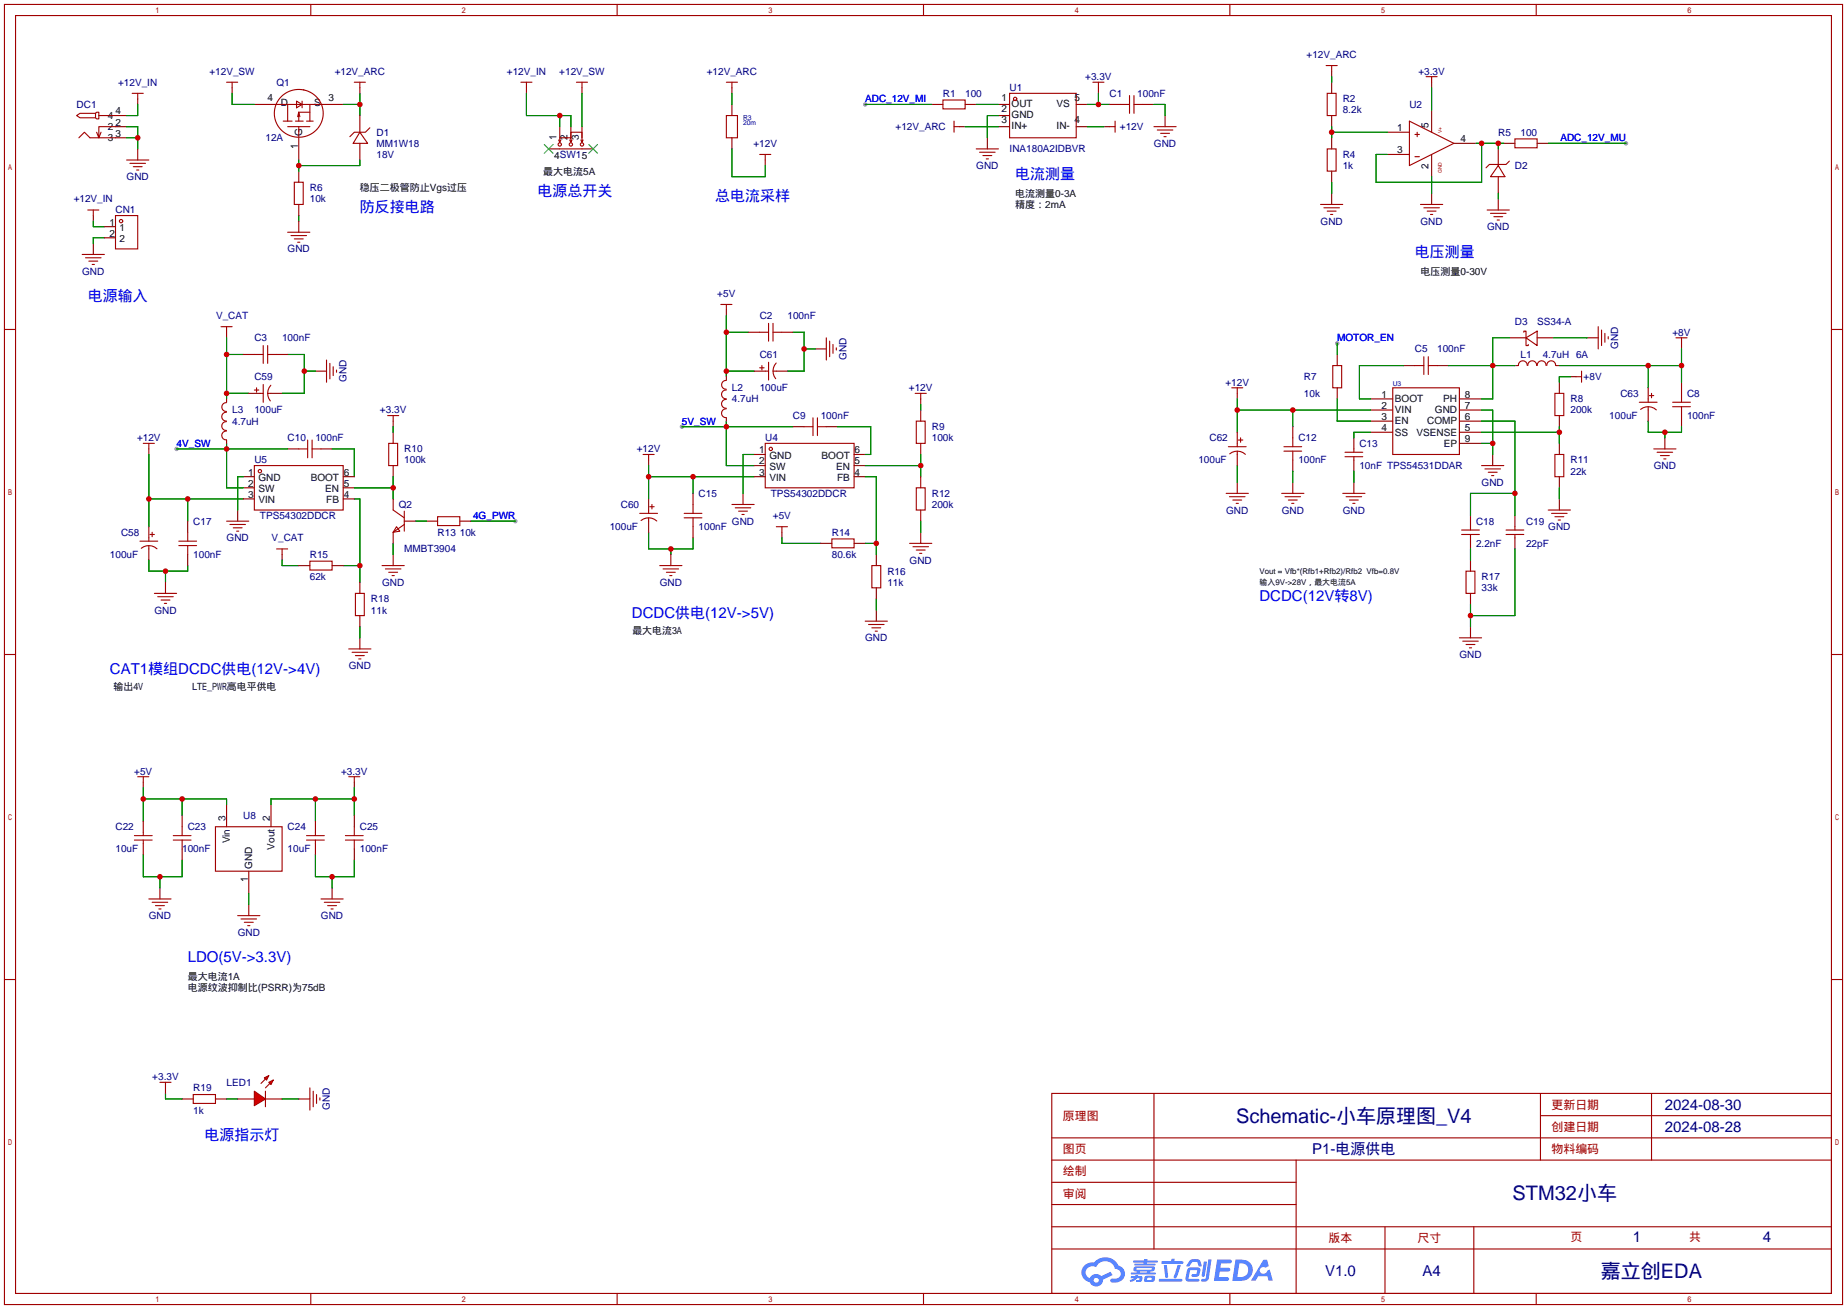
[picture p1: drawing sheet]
<svg xmlns="http://www.w3.org/2000/svg" width="422mm" height="299mm" viewBox="0 0 422 299" stroke-linecap="round" stroke-linejoin="round" font-family="sans-serif">
<g fill="#999">
<circle cx="117.9" cy="119.1" r=".51"/>
<circle cx="156" cy="97.5" r=".51"/>
<circle cx="197.9" cy="23.9" r=".51"/>
<circle cx="371.9" cy="32.8" r=".51"/>
<circle cx="40.4" cy="102.6" r=".51"/>
<circle cx="305.8" cy="78.5" r=".51"/>
</g>
<g fill="none" stroke="#a10000" stroke-width=".25">
<path d="M1 1h420.4v297.2h-420.4zM3.6 3.6h415.2v292.1h-415.2zM71.1 1v2.6M141.1 1v2.6M211.2 1v2.6M281.3 1v2.6M351.3 1v2.6M1 75.3h2.6M418.8 75.3h2.6M1 149.6h2.6M418.8 149.6h2.6M1 223.9h2.6"/>
<path d="M418.8 223.9h2.6M240.5 249.9h178.3v45.8h-178.3zM263.9 249.9v35.6M352.3 249.9v15.3M352.3 255h66.5M377.7 249.9v15.3M240.5 270.3h55.9M240.5 265.2h178.3M240.5 275.3h55.9M240.5 260.1h178.3M296.4 265.2v30.5M71.1 295.7v2.5"/>
<path d="M141.1 295.7v2.5M211.2 295.7v2.5M240.5 285.5h178.3M240.5 280.4h178.3M281.3 295.7v2.5M316.7 280.4v15.3M337.1 280.4v15.3M351.3 295.7v2.5"/>
</g>
<g fill="#5487ff">
<path d="M278.4 287.9h2.6a.48 .48 0 0 1 .7 .4 .48 .48 0 0 1-.7 .5h-1.8l-.1 1h1.9a.43 .43 0 0 1 .4 .5 .43 .43 0 0 1-.5 .3h-1.9l-.2 1.3h1.6a.45 .45 0 0 1 .6 .2 .45 .45 0 0 1-.1 .6l-3.3 .1z"/>
<path d="M288.9 288h.9l.4 1.4-.8 .4a.84 .84 0 0 0-1.2 .2 .84 .84 0 0 0 .3 1.2 .84 .84 0 0 0 1.2-.4l.1-.3 .6-.3 .7 2.5h-1l-.3-1h-2l-.6 1h-1.1z"/>
<path d="M275.3 288.4h.7l-.5 3.2a.36 .36 0 0 1-.3 .3 .36 .36 0 0 1-.4-.4z"/>
<path d="M276.4 287.9h.7l-.6 4.3a1.13 1.13 0 0 1-1.8 .6l.2-.4 .7-.1 .2-.2z"/>
<path d="M272.1 288.2l.6-.4h1a.77 .77 0 0 1 .8 .6l.3 .9-.1 .2h-.6l-.2-.9-.3-.1h-.9l-.7 1-.7-.1z"/>
<path d="M271.6 290l.6-.3h1.7a.81 .81 0 0 1 .6 .5 .81 .81 0 0 1-.1 .9 .81 .81 0 0 1-.9 .8h-.7a.32 .32 0 0 1-.3-.4 .32 .32 0 0 1 .4-.3h.7l.2-.9-1.6 .1-.4 1.9h2.2a.32 .32 0 0 1 .3 .4 .32 .32 0 0 1-.4 .3l-2.2-.1-.5-.3-.1-.5z"/>
<path d="M265.1 292.3h5a.33 .33 0 0 1 .3 .4 .33 .33 0 0 1-.4 .3h-4.8l-.2-.2z"/>
<path d="M269.3 289.1h.8l-.7 2a.98 .98 0 0 1-.7 1.1l-.3-.3z"/>
<path d="M266.2 289.2h.7l.3 2.6a.34 .34 0 0 1-.3 .3 .34 .34 0 0 1-.4-.2z"/>
<path d="M265.7 288.3h2.1l.3-.6h.5l-.1 .6h1.8a.32 .32 0 0 1 .4 .3 .32 .32 0 0 1-.4 .3h-4.5l-.2-.1z"/>
<path d="M258.7 291.7h.9l.1-.2h.6v.2h.8l.2 .2-.2 .9-1.3 .2v-.4h.7l.1-.4a.68 .68 0 0 0-1 .4l-1.1 .4-.2-.4 1-.4h-.7z"/>
<path d="M259.2 288.1h2.4l.1-.3h.7v.3h2.1l.3 .3-.3 .2h-2.2v.3h1.8l.2 .2-.2 .2h-4.6v-.4h2v-.3h-2.2l-.2-.1z"/>
<path d="M282.6 287.9l-.8 4.9h1.7a2.5 2.5 0 0 0 3-2.5 2.5 2.5 0 0 0-3.1-2.4zM283.4 288.8a1.65 1.65 0 0 1 2.1 1.6 1.65 1.65 0 0 1-2.2 1.5h-.3z"/>
<path d="M259.4 289.7l-.2 .7 .7 .2 .1 .3h-1.3l.1 .4h5.3l.3-.2-.2-.2h-1.2l.2-.3a.7 .7 0 0 0 .8-.2 .7 .7 0 0 0 0-.9h-4.2zM260 289.9l3.4 .1-.2 .2h-3.2zM260.7 290.6h1.7l-.2 .3h-1.4z"/>
<path d="M261.8 291.8a1.05 1.05 0 0 0 0 1.2 2.91 2.91 0 0 0 2.2-.2 .98 .98 0 0 0 0-1.2h-1.7zM262.4 292.1l.9-.1 .1 .4-.3 .2h-.8z"/>
<path d="M248.1 289.2a2.23 2.23 0 0 0-.7 2.3 2.23 2.23 0 0 0 1.8 1.6 1.58 1.58 0 0 0 1.8 .9 1.58 1.58 0 0 0 1.3-1.5l2.2-1-.5-.8-2.1 1a1.65 1.65 0 0 0-2.7 .5 1.47 1.47 0 0 1-.7-2.1 1.47 1.47 0 0 1 2.2-.4 2.3 2.3 0 0 1 2.3-1.4 2.3 2.3 0 0 1 2 1.8 1.12 1.12 0 0 1 1.3 1 1.12 1.12 0 0 1-1.1 1.2h-.7a.45 .45 0 0 0-.6 .3 .45 .45 0 0 0 .4 .6 2.21 2.21 0 0 0 2.3-.6 2.21 2.21 0 0 0 .5-2.3 2.13 2.13 0 0 0-1.3-1 3.3 3.3 0 0 0-5.6-.7l-1.1 .1zM250.1 292.7a.6 .6 0 0 1 1.2 0 .6 .6 0 0 1-1.2 0z"/>
</g>
<g fill="none" stroke="#870000" stroke-width=".25">
<path d="M304.5 16.3v1.2M304.5 18.8v2.5M327.4 18.8v1.3M26.4 31.5h2.6M26.4 26.4h2.6M26.4 29h2.6M31.5 22.6v1.3M31.5 34v2.6M53.1 20.1v1.2M58.2 23.9h5M68.3 31.5v5.1M68.3 39.1v2.6"/>
<path d="M73.4 23.9h5.1M82.3 20.1v1.2M82.3 26.4v3.8M82.3 32.8v3.8M120.4 20.1v1.2M125.5 34h2.5M128 29v2.5M130.6 29v2.5M133.1 34h2.5M133.1 20.1v1.2M133.1 29v2.5M167.4 20.1v1.2"/>
<path d="M167.4 23.9v2.5M167.4 31.5v2.5M175 36.6v1.2M213.1 23.9h2.5M219.5 29h1.2M220.7 23.9h2.6M225.8 31.5v2.5M228.3 26.4h2.6M228.3 29h2.6M228.3 23.9h2.6M246.1 29h2.6M246.1 23.9h2.6"/>
<path d="M251.2 20.1v1.2M252.5 29h1.2M253.7 23.9h2.6M261.4 23.9h2.5M266.4 26.4v2.6M304.5 26.4v2.6M304.5 31.5v2.5M304.5 39.1v2.6M317.2 30.2h5.1M317.2 35.3h5.1M327.4 25.1v5.1M327.4 35.3v5.1"/>
<path d="M332.5 32.8h5.1M342.6 34v3.8M343.9 32.8h2.6M351.5 32.8h2.6M68.3 46.7v2.6M68.3 50.5v2.6M304.5 44.2v2.5M327.4 44.2v2.5M342.6 40.4v3.8M342.6 45.5v2.5M51.8 75.9v1.3M166.1 70.9v1.2"/>
<path d="M186.4 79.8h2.6M72.1 84.8h2.6M89.9 96.3v1.2M89.9 98.8v2.5M181.4 97.5h2.5M189 97.5h2.5M210.6 91.2v1.3M210.6 93.7v2.6M34 102.6v1.3M54.4 116.6v2.5M55.6 109h2.6M55.6 111.5h2.6"/>
<path d="M55.6 114h2.6M65.8 102.6h2.5M73.4 102.6h2.5M78.5 109h2.5M78.5 111.5h2.5M78.5 114h2.5M89.9 106.4v2.6M97.5 119.1h2.6M105.2 119.1h2.5M148.3 105.2v1.2M169.9 112.8v2.5M210.6 101.3v2.6"/>
<path d="M37.8 133.1v2.5M64.5 126.7v1.3M68.3 129.3h2.6M75.9 129.3h2.6M82.3 133.1v2.5M89.9 126.7v2.6M153.4 126.7v2.6M178.8 121.7v1.2M187.7 124.2h2.5M195.3 124.2h2.6M200.4 126.7v2.6M200.4 134.4v2.5"/>
<path d="M200.4 139.4v2.6M82.3 140.7v2.6M82.3 145.8v2.5M32.8 178.8v1.3M81 178.8v1.3M32.8 187.7v2.5M32.8 192.8v2.5M41.7 186.4v2.6M41.7 194.1v2.5M51.8 183.9v5.1M56.9 199.1v5.1M62 183.9v5.1"/>
<path d="M72.1 187.7v2.5M72.1 192.8v2.5M81 186.4v2.6M81 194.1v2.5M36.6 202.9v2.6M56.9 206.8v2.5M75.9 202.9v2.6M37.8 248.7v1.2M54.4 251.2h3.8M60.7 251.2h3.8"/>
</g>
<g fill="none" stroke="#a10000" stroke-width=".25">
<path d="M51.8 18.8h2.6M53.1 18.8v1.3M81 18.8h2.6M82.3 18.8v1.3M119.1 18.8h2.6M120.4 18.8v1.3M131.8 18.8h2.6M133.1 18.8v1.3M166.1 18.8h2.6M167.4 18.8v1.3M249.9 18.8h2.6M251.2 18.8v1.3"/>
<path d="M303.3 15h2.5M304.5 15v1.3M326.1 17.5h2.6M327.4 17.5v1.3M17.5 26.4l.8-.5h3.5v1h-3.5zM18 31.5l1.3-1.3 1.3 1.3h5.8M21.8 25.9l.3-.2h.5v1.5h-.5l-.3-.3M22.6 26.4h3.8M23.1 30.2l-.5 1.3M26.4 29h-3.8v2.5l-.5-1.3M29 36.6h5M29.7 37.3h3.6"/>
<path d="M30.2 21.3h2.6M30.5 38.1h2M31.2 38.9h.5M31.5 21.3v1.3M63.2 23.9h10.2M64.8 27.7h2M65.8 29h5.1M65.8 23.9v3.8M67.6 27.7h1.7M67.8 23.1l1.3 .8-1.3 .7zM68.1 26.7l.2-1v2M68.3 29v2.2"/>
<path d="M69.1 23.1v1.5M69.5 20.6a5.5 5.5 0 0 0-6.4 7.1 5.5 5.5 0 0 0 9.4 1.9 5.4 5.4 0 0 0-3-9M70.1 27.7h1.5M70.9 23.9v3.8M70.9 25.7h-2.6l.3 1M82.3 30.2l1.8 2.6h-3.3zM84.6 29.2l-1 1h-2.6l-1 1M127.8 32l.2 .5M128 34h5.1M128.3 32l-.3 .5M130.3 32l.3 .5M130.6 31.5v-1.3h2.5v2.3l.2-.5"/>
<path d="M130.8 32l-.2 .5v-1h-2.6v1M132.8 32l.3 .5M166.1 26.4h2.6v5.1h-2.6zM173.7 35.3h2.6M175 35.3v1.3M215.6 22.9h5.1v2h-5.1zM218.2 29h1.3M218.2 27.7v2.5M223.3 34h5M224 34.8h3.6M224.8 35.6h2M225.6 36.3h.5"/>
<path d="M230.9 21.3h15.2v10.2h-15.2zM253.7 29h1.3M255 27.7v2.5M256.3 23.9h2M258.3 21.8v4.1M259.3 23.9h2.1M259.3 21.8v4.1M263.9 29h5.1M264.7 29.7h3.5M265.4 30.5h2.1M266.2 31.2h.5M303.5 34h2.1v5.1h-2.1z"/>
<path d="M303.5 21.3h2.1v5.1h-2.1zM322.3 27.7l10.2 5.1-10.2 5zM323.6 30.7h1M323.6 35.8h1M324.1 30.2v1M342.6 37.8l1.6 2.6h-3.3zM345.2 36.8l-.8 .8h-3.8l-.7 .8M346.5 31.8h5v2h-5zM65.8 53.1h5.1M66.5 53.8h3.6M67.3 41.7h2v5h-2zM67.3 54.6h2"/>
<path d="M68.1 55.4h.5M302 46.7h5.1M302.8 47.5h3.5M303.5 48.3h2.1M304.3 49h.5M324.9 46.7h5M325.6 47.5h3.6M326.4 48.3h2M327.2 49h.5M340.1 48h5.1M340.9 48.8h3.5M341.6 49.5h2.1"/>
<path d="M342.4 50.3h.5M50.5 74.7h2.6M51.8 74.7v1.2M164.8 69.6h2.6M166.1 69.6v1.3M189 77.2v5.1M189.7 78v3.5M190.5 78.7v2.1M191.3 79.5v.5M74.7 82.3v5.1M75.4 83.1v3.5M76.2 83.8v2.1"/>
<path d="M77 84.6v.5M88.6 95h2.6M89.9 95v1.3M183.9 97.5h2M185.9 95.5v4.1M186.9 97.5h2.1M186.9 95.5v4.1M209.3 89.9h2.5M209.5 96.3h2.1v5h-2.1zM210.6 89.9v1.3M32.8 101.3h2.5M34 101.3v1.3"/>
<path d="M51.8 119.1h5.1M52.6 119.9h3.5M58.2 106.4h20.3v10.2h-20.3zM68.3 102.6h2.1M70.4 100.6v4M71.4 102.6h2M71.4 100.6v4M88.9 101.3h2v5.1h-2zM100.1 118.1h5.1v2h-5.1zM147.1 103.9h2.5M148.3 103.9v1.3M167.4 115.3h5.1"/>
<path d="M168.1 116.1h3.6M168.9 116.8h2M169.7 117.6h.5M35.3 135.6h5.1M36.1 136.4h3.5M36.8 137.2h2.1M37.6 137.9h.5M53.3 120.6h2.1M54.1 121.4h.5M63.2 125.5h2.6M64.5 125.5v1.2M70.9 128.3h5v2h-5z"/>
<path d="M81.3 135.6h2v5.1h-2zM87.4 129.3h5.1M88.1 130h3.6M88.9 130.8h2M89.7 131.6h.5M150.9 129.3h5.1M151.6 130h3.6M152.4 130.8h2M153.2 131.6h.5M177.5 120.4h2.6M178.8 120.4v1.3M190.2 123.2h5.1v2h-5.1z"/>
<path d="M199.4 129.3h2v5.1h-2zM79.8 148.3h5M80.5 149.1h3.6M81.3 149.9h2M82 150.6h.5M197.9 142h5M198.6 142.7h3.6M199.4 143.5h2M200.2 144.3h.5M31.5 177.5h2.5M32.8 177.5v1.3M79.8 177.5h2.5"/>
<path d="M81 177.5v1.3M30.7 192h4.1M30.7 191h4.1M32.8 190.2v.8M32.8 192v.8M39.6 192h4.1M39.6 191h4.1M41.7 189v2M41.7 192v2.1M49.3 189h15.2v10.1h-15.2zM70.1 192h4.1M70.1 191h4.1"/>
<path d="M72.1 190.2v.8M72.1 192v.8M79 192h4.1M79 191h4.1M81 189v2M81 192v2.1M34 205.5h5.1M34.8 206.2h3.6M35.6 207h2M36.3 207.8h.5M54.4 209.3h5M55.1 210.1h3.6"/>
<path d="M55.9 210.8h2M56.6 211.6h.5M73.4 205.5h5.1M74.2 206.2h3.5M74.9 207h2.1M75.7 207.8h.5M36.6 247.4h2.5M37.8 247.4v1.3M60.7 249.4v3.6"/>
<circle cx="128" cy="33" r=".38"/>
<circle cx="130.6" cy="33" r=".38"/>
<circle cx="133.1" cy="33" r=".38"/>
<circle cx="232.2" cy="22.6" r=".38"/>
<circle cx="59.4" cy="107.7" r=".38"/>
</g>
<g fill="none" stroke="#008700" stroke-width=".25">
<path d="M304.5 17.5v1.3M29 29h2.5v5M29 31.5h2.5M31.5 23.9v2.5h-2.5M53.1 21.3v2.6h5.1M68.3 36.6v2.5M78.5 23.9h3.8M82.3 21.3v5.1M82.3 36.6v1.2h-14M120.4 21.3v5.1h10.2v2.6M128 26.4v2.6M133.1 21.3v7.7"/>
<path d="M167.4 21.3v2.6M167.4 34v6.4h7.6v-2.6M197.9 23.9h15.2M220.7 29h7.6M223.3 23.9h5M228.3 26.4h-2.5v5.1M248.7 29h3.8M248.7 23.9h5M251.2 21.3v2.6M263.9 23.9h2.5v2.5M304.5 29v2.5M304.5 30.2h12.7"/>
<path d="M327.4 20.1v5M337.6 32.8h6.3M338.8 32.8v8.9h-24.1v-6.4h2.5M342.6 32.8v1.2M354.1 32.8h17.8M68.3 49.3v1.2M304.5 41.7v2.5M327.4 40.4v3.8M342.6 44.2v1.3M51.8 77.2v14M166.1 75.9h5.1M166.1 72.1v14"/>
<path d="M181.4 75.9h2.5v8.9h-3.8M183.9 79.8h2.5M51.8 81h3.8M51.8 89.9h5.1M65.8 81h3.8v8.9h-5.1M69.6 84.8h2.5M89.9 97.5v1.3M156 97.5h25.4M166.1 84.8h6.4M166.1 96.3v10.1h6.4M210.6 92.5v1.2M34 114h21.6"/>
<path d="M34 103.9v16.5M40.4 102.6h25.4M42.9 114v5.1M51.8 101.3v10.2h3.8M55.6 109h-1.2v7.6M75.9 102.6h5.1v6.4M81 114h1.3v19.1M81 111.5h8.9M89.9 109v5M95 119.1h2.5M107.7 119.1h10.2M148.3 109h24.2"/>
<path d="M148.3 106.4v7.6M158.5 109v3.8M172.5 103.9h-2.6v8.9M34 128v2.6h8.9v-1.3M37.8 130.6v2.5M64.5 128v1.3h3.8M78.5 129.3h3.8M89.9 124.2v2.5M148.3 121.7v3.8h10.2v-2.6M153.4 125.5v1.2M178.8 122.9v1.3h8.9M200.4 136.9v2.5"/>
<path d="M82.3 143.3v2.5M32.8 182.6h19v1.3M32.8 180.1v7.6M32.8 195.3v5.1h8.9v-3.8M41.7 182.6v3.8M72.1 195.3v5.1h8.9v-3.8M72.1 182.6v5.1M81 180.1v6.3M81 182.6h-19v1.3M36.6 200.4v2.5M56.9 204.2v2.6M75.9 200.4v2.5"/>
<path d="M37.8 249.9v1.3h3.9M51.8 251.2h2.6M64.5 251.2h3.8"/>
</g>
<path d="M124.5 33l2 2.1M126.5 33l-2 2.1M134.6 33l2.1 2.1M136.7 33l-2.1 2.1" fill="none" stroke="#3c3" stroke-width=".25"/>
<g fill="#f00" stroke="#a10000" stroke-width=".25">
<path d="M58.2 249.4l2.5 1.8-2.5 1.5z"/>
<path d="M60.5 246.4l1-.5-.5 1z"/>
<path d="M61.5 247.4l1-.5-.5 1z"/>
</g>
<g fill="none" stroke="#a10000" stroke-width=".25">
<path d="M18.8 58.2h5.1M19.6 58.9h3.5M20.1 48h2.5M20.3 59.7h2.1M21.3 48v1.3M26.4 49.3h5.1v7.6h-5.1zM21.1 60.5h.5M60.2 79v4.1M61.2 79v4.1M173.7 75.9h2.1M175.8 73.9v4.1M176.8 75.9h2"/>
<path d="M176.8 73.9v4.1M348.5 75.9v-.2h.5v3.3h.5v-.3M349 77.2l2.5-1.5v3.3zM365.5 74.7v5.1M366.3 75.4v3.6M367 76.2v2M367.8 77v.5M383.3 77.2h2.5M384.6 77.2v1.3M51.8 96.4a1.01 1.01 0 0 0-1.1 1 1.01 1.01 0 0 0 1.1 1M51.8 94.2a1.01 1.01 0 0 0-1.1 1 1.01 1.01 0 0 0 1.1 1M51.8 92a1.01 1.01 0 0 0-1.1 1 1.01 1.01 0 0 0 1.1 1.1"/>
<path d="M51.8 98.5a1.01 1.01 0 0 0-1.1 1 1.01 1.01 0 0 0 1.1 1.1M58.2 81h2M58.2 89.2h1M58.7 88.6v1.1M59.4 89.9h.8M60.2 87.9v4M61.2 81h2M61.2 89.9h.8M61.9 88.1a2.74 2.74 0 0 0-.1 3.5M166.1 91.3a1.01 1.01 0 0 0-1.1 1 1.01 1.01 0 0 0 1.1 1M166.1 89.1a1.01 1.01 0 0 0-1.1 1.1 1.01 1.01 0 0 0 1.1 1M166.1 87a1.01 1.01 0 0 0-1.1 1 1.01 1.01 0 0 0 1.1 1"/>
<path d="M166.1 93.5a1.01 1.01 0 0 0-1.1 1 1.01 1.01 0 0 0 1.1 1M173.7 84.1h1.1M174.2 83.6v1M175 84.8h.8M175.8 82.8v4.1M176.8 84.8h.7M177.5 83a2.74 2.74 0 0 0-.1 3.6M281.7 88.6h2.5M283 88.6v1.3M304.8 83.6h2v5h-2zM318.5 88.6h15.3v15.3h-15.3zM323.6 83.6h2"/>
<path d="M325.6 81.5v4.1M326.6 81.5v4.1M326.6 83.6h2.1M347.2 83.6a1.01 1.01 0 0 1 1.1-1.1 1.01 1.01 0 0 1 1 1.1M349.4 83.6a1.01 1.01 0 0 1 1-1.1 1.01 1.01 0 0 1 1 1.1M351.6 83.6a1.01 1.01 0 0 1 1-1.1 1.01 1.01 0 0 1 1 1.1M353.7 83.6a1.01 1.01 0 0 1 1.1-1.1 1.01 1.01 0 0 1 1 1.1M355.6 89.9h2v5.1h-2zM360.4 86.1h1.3M361.7 84.8v2.6M374.9 91.9h4.1M375.2 93.6a2.74 2.74 0 0 1 3.6 .1"/>
<path d="M376.9 91.2v.7M376.9 93v.7M377.2 90.4h1M377.7 89.9v1M382.5 91.9h4.1M382.5 93h4.1M384.6 89.9v2M384.6 93v2M89.9 116.6l2.6 1.8M92.5 119.9l-2.6 1.8M92.5 116.8v4.6M146.3 117.3h4.1"/>
<path d="M146.6 119a2.74 2.74 0 0 1 3.6 .1M148.3 116.6v.7M148.3 118.4v.7M148.6 115.8h1M149.1 115.3v1M156.5 118.4h4M156.5 117.3h4M158.5 115.3v2M158.5 118.4v2M175 101.3h20.3v10.2h-20.3zM209.5 111.5h2.1v5.1h-2.1zM280.4 112.8h5.1"/>
<path d="M280.9 102.1h4.1M281.2 113.5h3.5M281.2 103.7a2.74 2.74 0 0 1 3.6 .2M281.9 114.3h2.1M282.7 115.1h.5M283 101.3v.8M283 103.1v.8M283.2 100.6h1M283.7 100.1v1M293.1 112.8h5.1M293.6 102.1h4.1M293.6 103.1h4.1"/>
<path d="M293.9 113.5h3.5M294.6 114.3h2.1M295.4 115.1h.5M295.7 100.1v2M295.7 103.1v2.1M307.1 112.8h5.1M307.6 103.4h4.1M307.6 104.4h4.1M307.8 113.5h3.6M308.6 114.3h2M309.4 115.1h.5M309.6 102.6v.8"/>
<path d="M309.6 104.4v.8M338.8 106.4h5.1M339.6 107.2h3.6M340.4 108h2M341.1 108.7h.5M354.1 116.6h5.1M354.8 117.3h3.6M355.6 103.9h2v5.1h-2zM355.6 118.1h2M356.4 118.9h.5M378.2 102.6h5.1M379 103.4h3.5"/>
<path d="M379.7 104.1h2.1M380.5 104.9h.5M32 123.7h4.1M32.3 125.3a2.74 2.74 0 0 1 3.6 .1M34 122.9v.8M34 124.7v.8M34.3 122.2h1M34.8 121.7v1M40.9 124.7h4.1M40.9 123.7h4.1M42.9 121.7v2M42.9 124.7v2"/>
<path d="M90.7 120.4l.7 1-1.5 .3zM208 124.2h5.1M208.8 125h3.5M209.5 125.7h2.1M210.3 126.5h.5M334.3 122.2h4M334.3 121.2h4M335.3 130.6h2v5h-2zM336.3 120.4v.8M336.3 122.2v.7M344.4 122.2h4.1M344.4 121.2h4.1"/>
<path d="M346.5 120.4v.8M346.5 122.2v.7M333.8 145.8h5M334.5 146.6h3.6M335.3 147.3h2M336 148.1h.5M44.2 250.2h5.1v2h-5.1zM60.7 246.6l-1 1M61.7 247.6l-1 1.1M70.9 248.7v5M71.6 249.4v3.6M72.4 250.2v2"/>
<path d="M73.2 251v.5"/>
<circle cx="27.7" cy="50.5" r=".38"/>
<circle cx="176.3" cy="102.6" r=".38"/>
</g>
<g fill="none" stroke="#870000" stroke-width=".25">
<path d="M21.3 49.3v1.2M21.3 55.6v2.6M23.9 51.8h2.5M23.9 54.4h2.5M171.2 75.9h2.5M178.8 75.9h2.6M345.2 77.2h3.8M351.5 77.2h3.8M363 77.2h2.5M384.6 78.5v1.3M51.8 91.2v.7M55.6 81h2.6"/>
<path d="M56.9 89.9h2.5M62 89.9h2.5M63.2 81h2.6M166.1 86.1v.8M166.1 95.5v.8M172.5 84.8h2.5M177.5 84.8h2.6M283 89.9v1.3M283 98.8v2.5M295.7 97.5v2.6M305.8 81v2.6M305.8 88.6v2.6"/>
<path d="M313.4 91.2h5.1M313.4 93.7h5.1M313.4 96.3h5.1M313.4 98.8h5.1M321.1 83.6h2.5M328.7 83.6h2.5M333.8 91.2h5M333.8 93.7h5M333.8 96.3h5M333.8 98.8h5M346.5 83.6h.7M355.9 83.6h.7"/>
<path d="M356.6 87.4v2.5M356.6 95v2.5M359.2 86.1h1.2M376.9 88.6v2.6M376.9 93.7v2.6M384.6 87.4v2.5M384.6 95v2.5M42.9 119.1v2.6M51.8 100.6v.7M89.9 114v2.6M92.5 119.1h2.5M148.3 114v2.6"/>
<path d="M148.3 119.1v2.6M158.5 112.8v2.5M172.5 103.9h2.5M172.5 106.4h2.5M172.5 109h2.5M195.3 103.9h2.6M195.3 106.4h2.6M195.3 109h2.6M210.6 109v2.5M210.6 116.6v2.5M283 103.9v2.5M283 110.2v2.6"/>
<path d="M295.7 105.2v2.5M295.7 110.2v2.6M309.6 100.1v2.5M309.6 105.2v2.5M309.6 110.2v2.6M333.8 101.3h5M336.3 117.9v2.5M341.4 103.9v2.5M346.5 117.9v2.5M356.6 101.3v2.6M356.6 109v2.5M356.6 114v2.6"/>
<path d="M380.7 100.1v2.5M34 120.4v2.5M34 125.5v2.5M42.9 126.7v2.6M89.9 121.7v2.5M158.5 120.4v2.5M210.6 121.7v2.5M336.3 122.9v2.6M336.3 128v2.6M336.3 135.6v2.6M346.5 122.9v2.6M336.3 143.3v2.5"/>
<path d="M41.7 251.2h2.5M49.3 251.2h2.5M68.3 251.2h2.6"/>
</g>
<g fill="none" stroke="#008700" stroke-width=".25">
<path d="M21.3 50.5v1.3h2.6M23.9 54.4h-2.6v1.2M305.8 78.5v2.5M345.2 77.2h-3.8v14h-2.6M355.3 77.2h7.7M384.6 79.8v7.6M191.5 97.5h7.6v6.4h-1.2M283 93.7h30.4M283 91.2v7.6M295.7 93.7v3.8M305.8 91.2v5.1h7.6M313.4 98.8h-3.8v1.3"/>
<path d="M321.1 83.6h-10.2v7.6h2.5M331.2 83.6h15.3M338.8 93.7h2.6v10.2M338.8 98.8h17.8M338.8 96.3h7.7v21.6M356.6 83.6h28M356.6 97.5v3.8M359.2 86.1h-2.6v1.3M376.9 83.6v5M376.9 96.3v2.5h7.7v-1.3M380.7 98.8v1.3M197.9 109h2.5v17.7"/>
<path d="M197.9 106.4h12.7M210.6 103.9v5.1M210.6 119.1v2.6M283 106.4v3.8M295.7 107.7v2.5M309.6 107.7v2.5M338.8 101.3h2.6M346.5 112.8h-10.2v5.1M356.6 111.5v2.5M197.9 124.2h2.5M336.3 125.5v2.5M336.3 138.2v5.1"/>
<path d="M346.5 125.5v15.2h-10.2"/>
</g>
<g fill="#c00">
<circle cx="31.5" cy="31.5" r=".63"/>
<circle cx="34" cy="114" r=".63"/>
<circle cx="42.9" cy="114" r=".63"/>
<circle cx="37.8" cy="130.6" r=".63"/>
<circle cx="69.6" cy="84.8" r=".63"/>
<circle cx="51.8" cy="81" r=".63"/>
<circle cx="51.8" cy="89.9" r=".63"/>
<circle cx="82.3" cy="129.3" r=".63"/>
<circle cx="158.5" cy="109" r=".63"/>
<circle cx="148.3" cy="109" r=".63"/>
<circle cx="153.4" cy="125.5" r=".63"/>
<circle cx="183.9" cy="79.8" r=".63"/>
<circle cx="166.1" cy="75.9" r=".63"/>
<circle cx="166.1" cy="84.8" r=".63"/>
<circle cx="166.1" cy="97.5" r=".63"/>
<circle cx="41.7" cy="182.6" r=".63"/>
<circle cx="32.8" cy="182.6" r=".63"/>
<circle cx="36.6" cy="200.4" r=".63"/>
<circle cx="81" cy="182.6" r=".63"/>
<circle cx="72.1" cy="182.6" r=".63"/>
<circle cx="75.9" cy="200.4" r=".63"/>
<circle cx="82.3" cy="23.9" r=".63"/>
<circle cx="68.3" cy="37.8" r=".63"/>
<circle cx="128" cy="26.4" r=".63"/>
<circle cx="251.2" cy="23.9" r=".63"/>
<circle cx="304.5" cy="30.2" r=".63"/>
<circle cx="342.6" cy="32.8" r=".63"/>
<circle cx="338.8" cy="32.8" r=".63"/>
<circle cx="51.8" cy="102.6" r=".63"/>
<circle cx="89.9" cy="111.5" r=".63"/>
<circle cx="200.4" cy="124.2" r=".63"/>
<circle cx="210.6" cy="106.4" r=".63"/>
<circle cx="341.4" cy="101.3" r=".63"/>
<circle cx="295.7" cy="93.7" r=".63"/>
<circle cx="283" cy="93.7" r=".63"/>
<circle cx="341.4" cy="83.6" r=".63"/>
<circle cx="380.7" cy="98.8" r=".63"/>
<circle cx="384.6" cy="83.6" r=".63"/>
<circle cx="376.9" cy="83.6" r=".63"/>
<circle cx="356.6" cy="98.8" r=".63"/>
<circle cx="346.5" cy="112.8" r=".63"/>
<circle cx="336.3" cy="140.7" r=".63"/>
</g>
<g font-size="4.6" fill="#000080">
<text x="282.7" y="256.6">Schematic-小车原理图_V4</text>
<text x="345.9" y="274.4">STM32小车</text>
<text x="366.1" y="292.2">嘉立创EDA</text>
</g>
<g font-size="3.4" fill="#00f">
<text x="232.2" y="40.9">电流测量</text>
<text x="122.9" y="44.7">电源总开关</text>
<text x="163.6" y="46">总电流采样</text>
<text x="82.3" y="48.6">防反接电路</text>
<text x="323.6" y="58.7">电压测量</text>
<text x="20.1" y="68.9">电源输入</text>
<text x="288" y="137.5">DCDC(12V转8V)</text>
<text x="144.5" y="141.3">DCDC供电(12V-&gt;5V)</text>
<text x="25.1" y="154">CAT1模组DCDC供电(12V-&gt;4V)</text>
<text x="42.9" y="220">LDO(5V-&gt;3.3V)</text>
<text x="46.7" y="260.6">电源指示灯</text>
</g>
<g font-size="3.4" fill="#000080">
<text x="380.7" y="253.7">2024-08-30</text>
<text x="300.1" y="263.8">P1-电源供电</text>
<text x="380.7" y="258.7">2024-08-28</text>
<text x="373.4" y="283.9">1</text>
<text x="403.2" y="283.9">4</text>
<text x="303.1" y="291.8">V1.0</text>
<text x="325.3" y="291.8">A4</text>
</g>
<g font-size="2.7" fill="#a00000">
<text x="243.1" y="256">原理图</text>
<text x="354.8" y="253.4">更新日期</text>
<text x="243.1" y="263.6">图页</text>
<text x="354.8" y="258.5">创建日期</text>
<text x="354.8" y="263.6">物料编码</text>
<text x="243.1" y="268.7">绘制</text>
<text x="243.1" y="273.7">审阅</text>
<text x="303.9" y="283.9">版本</text>
<text x="324.2" y="283.9">尺寸</text>
<text x="359.2" y="283.7">页</text>
<text x="386.3" y="283.7">共</text>
</g>
<g font-size="2.3" fill="#000080">
<text x="47.9" y="17">+12V_SW</text>
<text x="76.5" y="17">+12V_ARC</text>
<text x="115.9" y="17">+12V_IN</text>
<text x="127.9" y="17">+12V_SW</text>
<text x="161.6" y="17">+12V_ARC</text>
<text x="298.8" y="13.2">+12V_ARC</text>
<text x="324.4" y="17">+3.3V</text>
<text x="27" y="19.6">+12V_IN</text>
<text x="63.2" y="19.6">Q1</text>
<text x="215.6" y="22.1">R1</text>
<text x="220.7" y="22.1">100</text>
<text x="230.9" y="20.9">U1</text>
<text x="248.2" y="18.3">+3.3V</text>
<text x="253.7" y="22.1">C1</text>
<text x="260.1" y="22.1">100nF</text>
<text x="307.1" y="23.4">R2</text>
<text x="17.5" y="24.7">DC1</text>
<text x="204.8" y="29.7">+12V_ARC</text>
<text x="256.1" y="29.7">+12V</text>
<text x="307.1" y="25.9">8.2k</text>
<text x="322.3" y="24.7">U2</text>
<text x="60.7" y="32.3">12A</text>
<text x="86.1" y="31">D1</text>
<text x="86.1" y="33.6">MM1W18</text>
<text x="172.3" y="33.6">+12V</text>
<text x="230.9" y="34.8">INA180A2IDBVR</text>
<text x="263.9" y="33.6">GND</text>
<text x="342.6" y="31">R5</text>
<text x="347.7" y="31">100</text>
<text x="29" y="41.2">GND</text>
<text x="86.1" y="36.1">18V</text>
<text x="223.3" y="38.6">GND</text>
<text x="307.1" y="36.1">R4</text>
<text x="307.1" y="38.6">1k</text>
<text x="346.5" y="38.6">D2</text>
<text x="16.9" y="46.3">+12V_IN</text>
<text x="70.9" y="43.7">R6</text>
<text x="70.9" y="46.3">10k</text>
<text x="26.4" y="48.8">CN1</text>
<text x="302" y="51.3">GND</text>
<text x="324.9" y="51.3">GND</text>
<text x="340.1" y="52.6">GND</text>
<text x="65.8" y="57.7">GND</text>
<text x="18.8" y="62.8">GND</text>
<text x="164" y="67.8">+5V</text>
<text x="49.4" y="72.9">V_CAT</text>
<text x="173.7" y="72.9">C2</text>
<text x="180.1" y="72.9">100nF</text>
<text x="346.5" y="74.2">D3</text>
<text x="351.5" y="74.2">SS34-A</text>
<text x="382.5" y="76.7">+8V</text>
<text x="58.2" y="78">C3</text>
<text x="64.5" y="78">100nF</text>
<text x="173.7" y="81.8">C61</text>
<text x="193.6" y="82.3" transform="rotate(-90 193.6 82.3)">GND</text>
<text x="323.6" y="80.5">C5</text>
<text x="328.7" y="80.5">100nF</text>
<text x="347.7" y="81.8">L1</text>
<text x="352.8" y="81.8">4.7uH 6A</text>
<text x="370.1" y="79.8" transform="rotate(-90 370.1 79.8)">GND</text>
<text x="58.2" y="86.9">C59</text>
<text x="79.3" y="87.4" transform="rotate(-90 79.3 87.4)">GND</text>
<text x="167.4" y="89.4">L2</text>
<text x="173.7" y="89.4">100uF</text>
<text x="207.9" y="89.4">+12V</text>
<text x="280.3" y="88.2">+12V</text>
<text x="298.2" y="86.9">R7</text>
<text x="362.2" y="86.9">+8V</text>
<text x="53.1" y="94.5">L3</text>
<text x="58.2" y="94.5">100uF</text>
<text x="86.9" y="94.5">+3.3V</text>
<text x="167.4" y="92">4.7uH</text>
<text x="181.4" y="95.8">C9</text>
<text x="187.7" y="95.8">100nF</text>
<text x="298.2" y="90.7">10k</text>
<text x="359.2" y="92">R8</text>
<text x="359.2" y="94.5">200k</text>
<text x="368" y="95.8">100uF</text>
<text x="370.6" y="90.7">C63</text>
<text x="385.8" y="90.7">C8</text>
<text x="385.8" y="95.8">100nF</text>
<text x="31.3" y="100.9">+12V</text>
<text x="53.1" y="97.1">4.7uH</text>
<text x="65.8" y="100.9">C10</text>
<text x="72.1" y="100.9">100nF</text>
<text x="175" y="100.9">U4</text>
<text x="213.1" y="98.3">R9</text>
<text x="213.1" y="100.9">100k</text>
<text x="276.6" y="100.9">C62</text>
<text x="296.9" y="100.9">C12</text>
<text x="58.2" y="105.9">U5</text>
<text x="92.5" y="103.4">R10</text>
<text x="92.5" y="105.9">100k</text>
<text x="145.6" y="103.4">+12V</text>
<text x="274.1" y="105.9">100uF</text>
<text x="296.9" y="105.9">100nF</text>
<text x="310.9" y="102.1">C13</text>
<text x="310.9" y="107.2">10nF TPS54531DDAR</text>
<text x="359.2" y="105.9">R11</text>
<text x="378.2" y="107.2">GND</text>
<text x="159.8" y="113.6">C15</text>
<text x="176.3" y="113.6">TPS54302DDCR</text>
<text x="213.1" y="113.6">R12</text>
<text x="338.8" y="111">GND</text>
<text x="359.2" y="108.5">22k</text>
<text x="44.2" y="119.9">C17</text>
<text x="59.4" y="118.6">TPS54302DDCR</text>
<text x="91.2" y="116.1">Q2</text>
<text x="142" y="116.1">C60</text>
<text x="167.4" y="119.9">GND</text>
<text x="176.7" y="118.6">+5V</text>
<text x="213.1" y="116.1">200k</text>
<text x="280.4" y="117.4">GND</text>
<text x="293.1" y="117.4">GND</text>
<text x="307.1" y="117.4">GND</text>
<text x="337.6" y="119.9">C18</text>
<text x="349" y="119.9">C19</text>
<text x="27.7" y="122.5">C58</text>
<text x="51.8" y="123.7">GND</text>
<text x="62.1" y="123.7">V_CAT</text>
<text x="100.1" y="122.5">R13</text>
<text x="105.2" y="122.5">10k</text>
<text x="139.4" y="121.2">100uF</text>
<text x="159.8" y="121.2">100nF</text>
<text x="190.2" y="122.5">R14</text>
<text x="337.6" y="125">2.2nF</text>
<text x="349" y="125">22pF</text>
<text x="354.1" y="121.2">GND</text>
<text x="25.1" y="127.5">100uF</text>
<text x="44.2" y="127.5">100nF</text>
<text x="70.9" y="127.5">R15</text>
<text x="92.5" y="126.3">MMBT3904</text>
<text x="190.2" y="127.5">80.6k</text>
<text x="202.9" y="131.3">R16</text>
<text x="208" y="128.8">GND</text>
<text x="70.9" y="132.6">62k</text>
<text x="84.8" y="137.7">R18</text>
<text x="87.4" y="133.9">GND</text>
<text x="150.9" y="133.9">GND</text>
<text x="202.9" y="133.9">11k</text>
<text x="338.8" y="132.6">R17</text>
<text x="338.8" y="135.2">33k</text>
<text x="35.3" y="140.2">GND</text>
<text x="84.8" y="140.2">11k</text>
<text x="197.9" y="146.6">GND</text>
<text x="79.8" y="152.9">GND</text>
<text x="333.8" y="150.4">GND</text>
<text x="30.7" y="177.1">+5V</text>
<text x="78" y="177.1">+3.3V</text>
<text x="26.4" y="189.8">C22</text>
<text x="42.9" y="189.8">C23</text>
<text x="55.6" y="187.2">U8</text>
<text x="65.8" y="189.8">C24</text>
<text x="82.3" y="189.8">C25</text>
<text x="26.4" y="194.8">10uF</text>
<text x="41.7" y="194.8">100nF</text>
<text x="65.8" y="194.8">10uF</text>
<text x="82.3" y="194.8">100nF</text>
<text x="34" y="210.1">GND</text>
<text x="54.4" y="213.9">GND</text>
<text x="73.4" y="210.1">GND</text>
<text x="34.8" y="246.9">+3.3V</text>
<text x="44.2" y="249.5">R19</text>
<text x="51.8" y="248.2">LED1</text>
<text x="44.2" y="254.5">1k</text>
<text x="75.5" y="253.7" transform="rotate(-90 75.5 253.7)">GND</text>
</g>
<g font-size="2.3">
<text x="61.2" y="23.1">4</text>
<text x="75.2" y="23.1">3</text>
<text x="229" y="23.1">1</text>
<text x="245.8" y="23.1">5</text>
<text x="24.6" y="27.2">4</text>
<text x="24.6" y="29.7">2</text>
<text x="26.4" y="26.2">4</text>
<text x="26.4" y="28.7">2</text>
<text x="64.2" y="24.2">D</text>
<text x="71.9" y="24.2">S</text>
<text x="229" y="25.7">2</text>
<text x="229" y="28.2">3</text>
<text x="231.3" y="24.4">OUT</text>
<text x="231.3" y="27">GND</text>
<text x="231.3" y="29.5">IN+</text>
<text x="241.6" y="29.5">IN-</text>
<text x="241.6" y="24.4">VS</text>
<text x="245.8" y="28.2">4</text>
<text x="319.5" y="30">1</text>
<text x="326.7" y="29.2" transform="rotate(-90 326.7 29.2)">5</text>
<text x="24.6" y="32.3">3</text>
<text x="26.4" y="31.2">3</text>
<text x="68.1" y="34" transform="rotate(-90 68.1 34)">1</text>
<text x="69.1" y="31" transform="rotate(-90 69.1 31)">G</text>
<text x="127.3" y="32" transform="rotate(-90 127.3 32)">1</text>
<text x="129.8" y="32" transform="rotate(-90 129.8 32)">2</text>
<text x="132.4" y="32" transform="rotate(-90 132.4 32)">3</text>
<text x="319.5" y="35.1">3</text>
<text x="334" y="32.5">4</text>
<text x="124.2" y="39.9">最大电流5A</text>
<text x="126.7" y="36.3">4SW15</text>
<text x="326.7" y="38.6" transform="rotate(-90 326.7 38.6)">2</text>
<text x="82.3" y="43.7">稳压二极管防止Vgs过压</text>
<text x="232.2" y="45">电流测量0-3A</text>
<text x="232.2" y="47.5">精度：2mA</text>
<text x="25" y="51.6">1</text>
<text x="27.4" y="52.8">1</text>
<text x="25" y="54.1">2</text>
<text x="27.4" y="55.4">2</text>
<text x="324.9" y="62.8">电压测量0-30V</text>
<text x="316" y="90.9">1</text>
<text x="316" y="93.5">2</text>
<text x="319" y="92">BOOT</text>
<text x="319" y="94.5">VIN</text>
<text x="328.2" y="94.5">GND</text>
<text x="330.1" y="92">PH</text>
<text x="335" y="93.5">7</text>
<text x="335" y="90.9">8</text>
<text x="316" y="96">3</text>
<text x="316" y="98.6">4</text>
<text x="319" y="97">EN</text>
<text x="319" y="99.6">SS</text>
<text x="324" y="99.6">VSENSE</text>
<text x="326.4" y="97">COMP</text>
<text x="335" y="98.6">5</text>
<text x="335" y="96">6</text>
<text x="335" y="101.1">9</text>
<text x="173.6" y="103.6">1</text>
<text x="173.6" y="106.2">2</text>
<text x="175.9" y="104.9">GND</text>
<text x="175.9" y="107.4">SW</text>
<text x="187.9" y="104.9">BOOT</text>
<text x="191.2" y="107.4">EN</text>
<text x="195.5" y="106.2">5</text>
<text x="195.5" y="103.6">6</text>
<text x="330.2" y="102.1">EP</text>
<text x="56.8" y="108.7">1</text>
<text x="56.8" y="111.3">2</text>
<text x="56.8" y="113.8">3</text>
<text x="59.1" y="110">GND</text>
<text x="59.1" y="112.5">SW</text>
<text x="71.1" y="110">BOOT</text>
<text x="74.4" y="112.5">EN</text>
<text x="78.6" y="113.8">4</text>
<text x="78.6" y="111.3">5</text>
<text x="78.6" y="108.7">6</text>
<text x="173.6" y="108.7">3</text>
<text x="175.9" y="110">VIN</text>
<text x="191.5" y="110">FB</text>
<text x="195.5" y="108.7">4</text>
<text x="59.1" y="115.1">VIN</text>
<text x="74.6" y="115.1">FB</text>
<text x="144.6" y="145">最大电流3A</text>
<text x="26" y="157.7">输出4V</text>
<text x="44" y="157.7">LTE_PWR高电平供电</text>
<text x="51.6" y="187.7" transform="rotate(-90 51.6 187.7)">3</text>
<text x="61.7" y="187.7" transform="rotate(-90 61.7 187.7)">2</text>
<text x="52.6" y="192.8" transform="rotate(-90 52.6 192.8)">Vin</text>
<text x="62.7" y="194.2" transform="rotate(-90 62.7 194.2)">Vout</text>
<text x="56.6" y="201.7" transform="rotate(-90 56.6 201.7)">1</text>
<text x="57.7" y="198.6" transform="rotate(-90 57.7 198.6)">GND</text>
<text x="42.9" y="224.1">最大电流1A</text>
<text x="42.9" y="226.6">电源纹波抑制比(PSRR)为75dB</text>
</g>
<g font-size="2.3" fill="#00f">
<text x="197.9" y="23.4">ADC_12V_MI</text>
<text x="356.9" y="32.3">ADC_12V_MU</text>
<text x="305.8" y="78">MOTOR_EN</text>
<text x="156" y="97.1">5V_SW</text>
<text x="40.4" y="102.1">4V_SW</text>
<text x="108.2" y="118.6">4G_PWR</text>
</g>
<g font-size="1.8">
<text x="288" y="131.2">Vout = Vfb*(Rfb1+Rfb2)/Rfb2 Vfb=0.8V</text>
<text x="288" y="133.7">输入9V-&gt;28V，最大电流5A</text>
</g>
<g font-size="1.5" fill="#000080">
<text x="169.9" y="27.4">R3</text>
<text x="169.9" y="28.6">20m</text>
<text x="318.5" y="88.3">U3</text>
</g>
<g font-size="1.1" fill="#a00000">
<text x="329.7" y="30.4" transform="rotate(-90 329.7 30.4)">V+</text>
<text x="329.7" y="39.5" transform="rotate(-90 329.7 39.5)">GND</text>
</g>
</svg>
